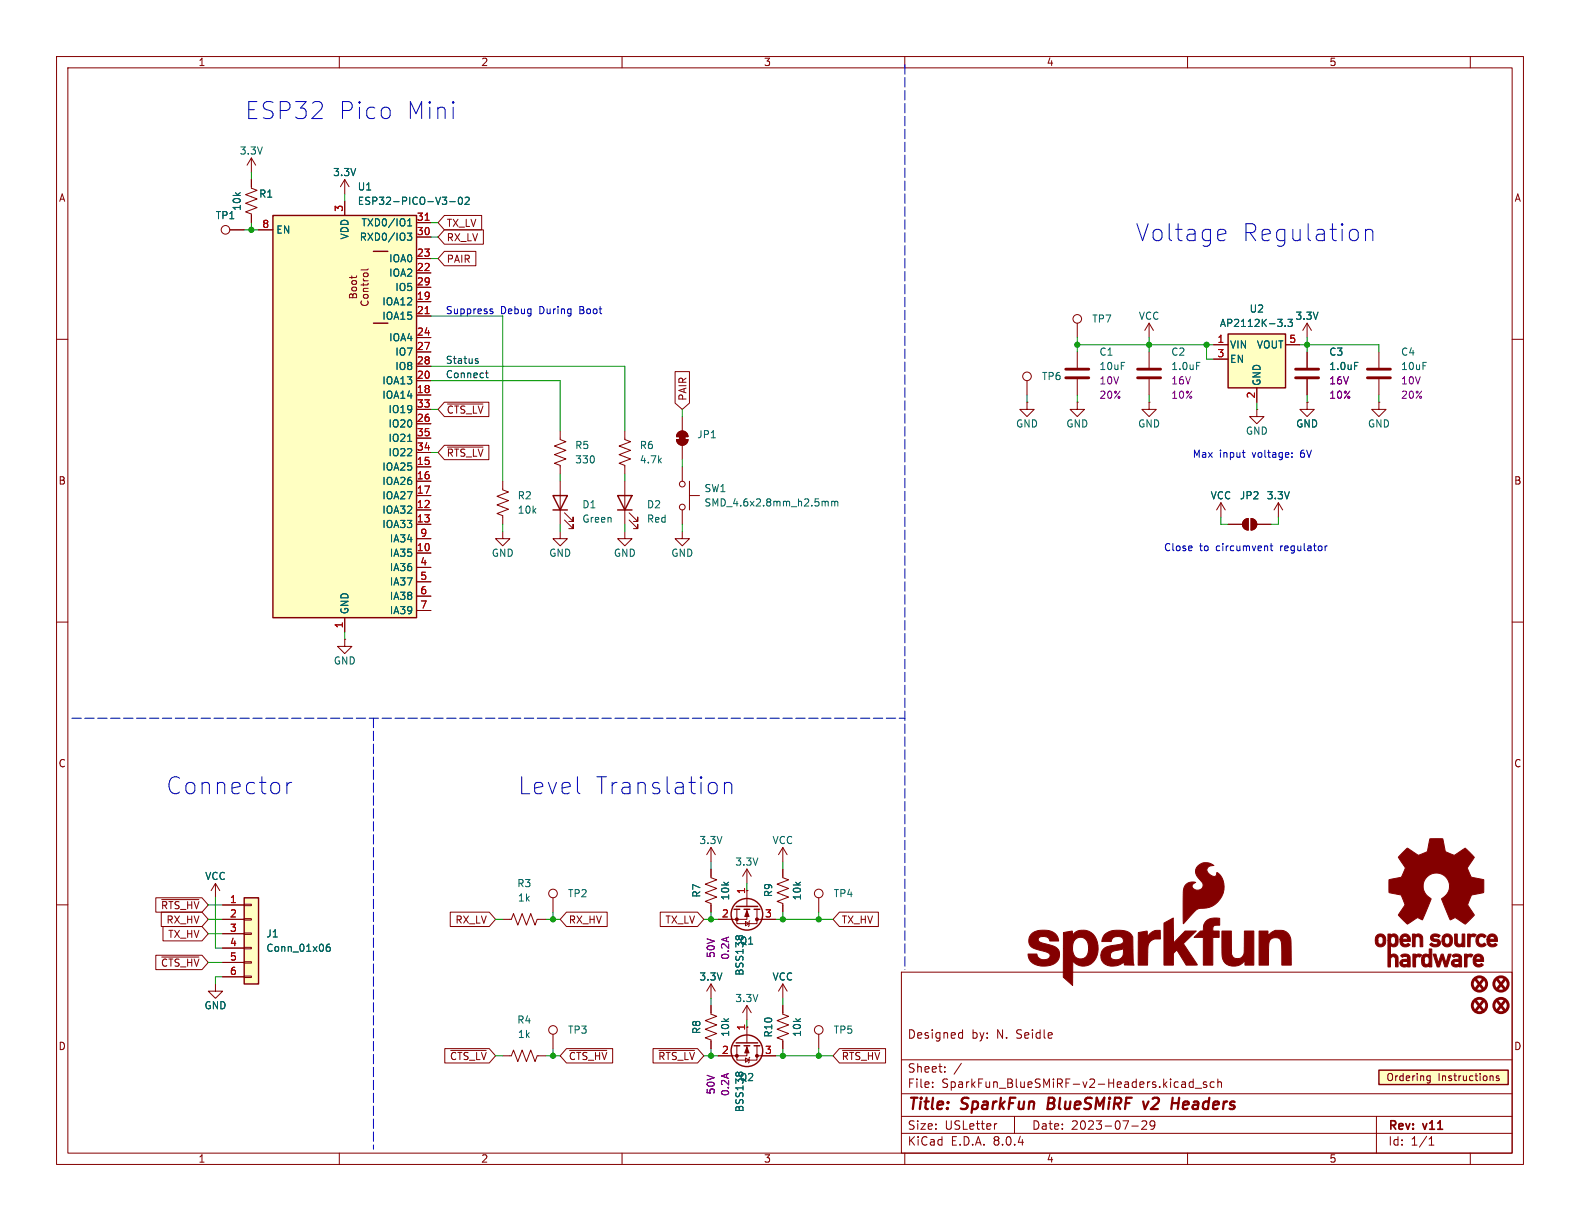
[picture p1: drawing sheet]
<svg xmlns="http://www.w3.org/2000/svg" width="279mm" height="216mm" viewBox="0 0 279 216" stroke-linecap="round" stroke-linejoin="round" font-family="sans-serif">
<g fill="none" stroke="#840000" stroke-width=".18">
<path d="M10 10h259.4v195.9h-259.4zM12 12h255.4v191.9h-255.4zM60 10v2M110 10v2M160 10v2M210 10v2M260 10v2M10 60h2M203.2 57.2l-.8 1.2M203.2 57.2v2.5M203.2 57.2l.8 1.2M231.1 57.2l-.7 1.2"/>
<path d="M231.1 57.2v2.5M231.1 57.2l.8 1.2M267.4 60h2M99.1 76.2v1.5l1 .4-2.1 .8 2.1 .7-2.1 .8 2.1 .8-2.1 .7 1.1 .4v1.5M110.5 76.2v1.5l1 .4-2 .8 2 .7-2 .8 2 .8-2 .7 1 .4v1.5M181.6 71.1v1.3h1.3l-1.3 1.3-1.3-1.3h1.3M181.6 71.1h.1M222.2 72.4v1.3h1.3l-1.3 1.2-1.2-1.2h1.2M222.2 72.4h.1M231.1 62.2v2.8M231.1 67.1v2.8M243.8 71.1v1.3h1.3l-1.3 1.3-1.2-1.3h1.2"/>
<path d="M243.8 71.1h.1M243.8 62.2v2.8M243.8 67.1v2.8M88.9 85.1v1.5l1 .4-2 .8 2 .7-2 .8 2 .7-2 .8 1 .4v1.5M88.9 94v1.3h1.3l-1.3 1.2-1.3-1.2h1.3M99.1 94v1.3h1.2l-1.2 1.2-1.3-1.2h1.3M99.1 85.1v7.6M99.8 91.9l1.5 1.6v-.8v.8h-.7M99.8 90.7l1.5 1.5v-.8v.8h-.7M110.5 94v1.3h1.3l-1.3 1.2-1.3-1.2h1.3M110.5 85.1v7.6M111.3 91.9l1.5 1.6v-.8v.8h-.8"/>
<path d="M111.3 90.7l1.5 1.5v-.8v.8h-.8M120.6 94v1.3h1.3l-1.3 1.2-1.2-1.2h1.2M10 110h2M267.4 110h2M10 160h2M38.1 156.2l-.8 1.3M38.1 156.2v2.6M38.1 156.2l.8 1.3M267.4 160h2M159.4 171.9h108v32h-108zM97.8 182.9v2.5M159.4 197.4h108"/>
<path d="M159.4 193.4h108M159.4 187.4h108M164.9 192.1v.2M164.9 191.4v.1M167.1 189.4v.2M167.1 188.7v.1M169.8 182.6l.4 .1M170 188l-1.3 1.9M170.2 182.1v1.5M170.2 183.5l-.4 .1M176.3 198.7l-.3 .1M179.4 197.4v3"/>
<path d="M200.1 199.1h1.2M201.9 198.3l.6-.1 .2 .1 .1 .3-.9 1.1h.9M204.2 198.8l-.3 .3h-.3l-.2-.3 .1-.5 .4-.1 .2 .1a.99 .99 0 0 1-.3 1.4h-.3M209.1 191.3h.3l.2 .2v.8M209.6 192.2l-.5 .1M209.6 191.6l-.5 .1M211 191.4l-.4-.1-.3 .3v.4l.1 .2h.6M211 190.8v1.5M211.4 192.4h1.1M213.4 191.4l-.4-.1-.2 .2 .1 .2 .5 .2v.3h-.6M214.7 191.4l-.4-.1-.3 .3v.4l.1 .2h.6M215.4 191.4l.2-.1 .3 .1 .1 .9"/>
<path d="M215.4 190.8v1.5M243.4 197.4v6.5M60 203.9v2M110 203.9v2M159.4 200.4h108M160 203.9v2M210 203.9v2M252.7 202.5h.9M252.7 201.4l.4-.4v1.5M260 203.9v2"/>
<circle cx="97.8" cy="182.1" r=".76"/>
</g>
<path d="M185.5 194.1l-.3 2h.8M202.2 194.8l.3 1.3 .6-1.3M207.3 195.1h1.1M208.5 194.1l-.2 2" fill="none" stroke="#840000" stroke-width=".4"/>
<path d="M229.1 66.8h4.1M229.1 65.3h4.1M241.8 66.8h4.1M241.8 65.3h4.1" fill="none" stroke="#840000" stroke-width=".51"/>
<path d="M97.8 87.6h2.5l-1.2 2.6zM97.8 90.2h2.5M109.2 87.6h2.6l-1.3 2.6zM109.2 90.2h2.6" fill="none" stroke="#840000" stroke-width=".25"/>
<path d="M239.5 64.1h.6" fill="none" stroke="#006464" stroke-width=".18"/>
<path d="M43.2 158.8h2.5v15.2h-2.5z" fill="#ffffc2"/>
<g fill="none" stroke="#840000" stroke-width=".18">
<path d="M43.2 159.9h1.2v.2h-1.2zM38.1 174v1.3h1.3l-1.3 1.2-1.3-1.2h1.3M39.4 160h3.8M39.4 162.6h3.8M39.4 165.1h3.8M39.4 167.6h3.8M39.4 170.2h3.8M39.4 172.7h3.8M43.2 172.6h1.2v.2h-1.2zM43.2 170.1h1.2v.2h-1.2zM43.2 167.5h1.2v.3h-1.2zM43.2 165h1.2v.2h-1.2z"/>
<path d="M43.2 162.4h1.2v.3h-1.2z"/>
</g>
<path d="M43.2 158.8h2.5v15.2h-2.5z" fill="none" stroke="#840000" stroke-width=".25"/>
<path d="M58.3 166.9l-.4 .1a.86 .86 0 0 0 0 1.2l.4-.1 .1-.4-.2-.3-.4 .1-.1 .2" fill="none" stroke="#006464" stroke-width=".18"/>
<path d="M48.3 38.1h25.4v71.1h-25.4z" fill="#ffffc2"/>
<path d="M48.3 38.1h25.4v71.1h-25.4zM66 57.2h2.6M66 44.5h2.6" fill="none" stroke="#840000" stroke-width=".25"/>
<g fill="none" stroke="#840000" stroke-width=".18">
<path d="M44.4 31.8v1.5l1.1 .4-2.1 .7 2.1 .8-2.1 .7 2.1 .8-2.1 .8 1 .3v1.6M61 35.6v2.5M73.7 39.4h2.5M40.6 40.6h2.6M45.7 40.6h2.6M61.9 52h.2l.3 .2 .2-.3 .3 .1 .2 .6h-1.3zM62.2 48.8v.5M62.3 50.9l.5-.1 .2 .1 .1 .3-.3 .2h-.3l-.3-.2zM62.3 49.7l.5-.1 .2 .1 .1 .3-.3 .3h-.3l-.3-.3zM62.4 52.2v.4M63.1 48.8l-.2 .3h-1.1M64 53.2a.6 .6 0 0 0 .4 .9 .6 .6 0 0 0 .7-.6l-.1-.3"/>
<path d="M64.3 49.3l.2 .4M64.3 50.1v.5M64.3 51.5h.8M64.3 49.7h.8M64.4 52.1h.6l.1 .2-.1 .3-.1 .1h-.5l-.1-.2zM64.4 48.3h.6l.1 .2-.1 .3-.1 .1h-.5l-.1-.2zM65.1 51h-.8v.3l.1 .2M65.1 50.1l-.2 .3h-1.1M65.1 47.5l-.2 .2h-1.1M73.7 48.3h2.5M73.7 53.3h2.5M73.7 55.9h2.5"/>
<path d="M73.7 45.7h2.5M73.7 59.7h2.5M73.7 50.8h2.5M73.7 41.9h2.5M190.5 57.2v2.5M73.7 69.9h2.5M73.7 67.3h2.5M73.7 74.9h2.5M73.7 62.2h2.5M73.7 64.8h2.5M73.7 72.4h2.5M73.7 77.5h2.5"/>
<path d="M119.6 77.7h2.1a1.02 1.02 0 0 1-1.1 1 1.02 1.02 0 0 1-1-1zM119.9 76.5a1.02 1.02 0 0 1 1.1-.2 1.02 1.02 0 0 1 .7 .9h-2.1zM120.6 73.7v2.5M120.6 78.7v2.6M181.6 67.3v2.6M203.2 62.2v2.8M203.2 67.1v2.8M231.1 71.1v1.3h1.3l-1.3 1.3-1.2-1.3h1.2M231.1 71.1h.1M73.7 97.8h2.5M73.7 90.2h2.5M73.7 92.7h2.5"/>
<path d="M73.7 82.6h2.5M73.7 85.1h2.5M73.7 87.6h2.5M73.7 80h2.5M73.7 95.3h2.5M120.6 82.6v2.5M120.6 90.2v2.5M121.9 87.6h1.8M121.9 85.1v5.1M61 109.2v2.6M73.7 100.3h2.5M73.7 102.9h2.5"/>
<path d="M73.7 105.4h2.5M73.7 108h2.5"/>
<circle cx="39.9" cy="40.6" r=".76"/>
<circle cx="190.5" cy="56.4" r=".76"/>
<circle cx="181.6" cy="66.5" r=".76"/>
<circle cx="120.7" cy="89.7" r=".51"/>
<circle cx="120.7" cy="85.6" r=".51"/>
</g>
<path d="M75.2 39h.7M75.2 55.5h.7" fill="none" stroke="#a90000" stroke-width=".18"/>
<g fill="none" stroke="#006464" stroke-width=".18">
<path d="M72.1 39.9h.7M72.1 39l.3-.3v1.2M79.5 35.7h1M81.2 35l.1-.1a.68 .68 0 0 1 .5 .6 .68 .68 0 0 1-.5 .6l-.1-.1-.2-.3zM82.3 35l.4-.1 .3 .3-.8 .9h.8M72 41.2h.8l-.4 .5 .3 .1v.6l-.1 .1-.5-.1M72.1 78h.7M211.6 64.1h.6M146 88.7h.4l.1 .8M147.1 88.8l.3-.2 .2 .2M147.1 88.6v.9M147.6 88.8l.2-.2 .3 .1 .1 .8"/>
<path d="M147.6 88.8v.7"/>
</g>
<g fill="#840000" stroke="#840000" stroke-width=".18">
<path d="M213.2 163a2.63 2.63 0 0 1 2.5-.6v1.2h-.4a.61 .61 0 0 0-.7 .1 .61 .61 0 0 0-.1 .6v.3h1.1v1.2h-1.1v4.9h-1.7v-4.9h-1.6l1.1-1.2h.5l.1-1.1z"/>
<path d="M205.8 163.2l1.7-.9v4.4l2.1-2.1h1.9l-2.2 2.3 2.4 3.7-1.9 .1-1.7-2.7-.6 .6v2.1h-1.7z"/>
<path d="M201.3 164.9l1.5-.3 .1 1.1a2.13 2.13 0 0 1 2.3-1.2v1.5h-.5a1.6 1.6 0 0 0-1.7 2l-.1 2.7h-1.6z"/>
<path d="M216.1 164.6h1.6l.1 4.1a1.18 1.18 0 0 0 1.4 .8 1.18 1.18 0 0 0 .8-1.5l.1-3.4h1.6v6.1h-1.6v-.9a2.34 2.34 0 0 1-3.7 .2l-.3-1z"/>
<path d="M222.7 164.6h1.5v.9a2.42 2.42 0 0 1 2.7-1 2.32 2.32 0 0 1 1.4 2.7v3.5h-1.6v-3.2a1.42 1.42 0 0 0-.8-1.7 1.22 1.22 0 0 0-1.6 1.4v3.5h-1.6z"/>
<path d="M188.1 164.9l1.5-.3v.8a2.5 2.5 0 0 1 2.6-.8 2.5 2.5 0 0 1 1.8 2 3.1 3.1 0 0 1-2.2 4.2 2.38 2.38 0 0 1-2.1-.9v4.4l-1.7-1.5v-5.1h1.7a1.53 1.53 0 0 0 1.8 1.8 2.11 2.11 0 0 0 .9-2.7 1.39 1.39 0 0 0-1.7-1 1.39 1.39 0 0 0-1 1.6v.3h-1.7z"/>
<path d="M182.3 165.3a3.7 3.7 0 0 1 4.4-.2l.4 .7 .1 .6h-1.6a1.16 1.16 0 0 0-1.7-.7 .55 .55 0 0 0-.3 .6 .55 .55 0 0 0 .6 .4l1 .3a2.36 2.36 0 0 1 2.1 1.4 2.05 2.05 0 0 1-2.1 2.4 3.4 3.4 0 0 1-3.1-1.1l-.3-1h1.6a1.25 1.25 0 0 0 1 1 1.25 1.25 0 0 0 1.3-.7 .74 .74 0 0 0-.8-.7l-.4-.1a3.1 3.1 0 0 1-2.5-1.2l-.1-.9z"/>
<path d="M195.5 165.1a4.1 4.1 0 0 1 4.3-.1l.5 .7 .1 4.1 .1 .9-1.7-.1-.1-.5a2.79 2.79 0 0 1-3.8-.1l-.2-.5v-.6h1.6a.98 .98 0 0 0 1.5 .8 1.57 1.57 0 0 0 .8-1.9l-.6 .2a1.89 1.89 0 0 0-1.6 .6l-.1 .3h-1.6a1.79 1.79 0 0 1 1.9-1.7l.6-.1a1.43 1.43 0 0 0 1.5-.6 .79 .79 0 0 0-1-.9 .96 .96 0 0 0-1.2 .9h-1.7l.3-.8z"/>
<path d="M211.9 153.1a2.13 2.13 0 0 1 2.8-.1 .91 .91 0 0 0-1.3 1 1.28 1.28 0 0 0 1.7 .8l.1-.4a.78 .78 0 0 1 .7 .5 3.9 3.9 0 0 1-.1 4.1 3.9 3.9 0 0 1-3.7 1.6 8.1 8.1 0 0 0-2.5 2.4l-.3 .3-.1-4.2a4.1 4.1 0 0 1 .5-2.7 1.84 1.84 0 0 1 1.7-.4 .68 .68 0 0 0-.6 .8 .68 .68 0 0 0 .8 .6 .93 .93 0 0 0 1.1-.5 .93 .93 0 0 0-.4-1.2 1.79 1.79 0 0 1-.4-2.6z"/>
<path d="M120.1 77h1.1v1h-1.1z"/>
<path d="M119.6 77.7h2.1a1.02 1.02 0 0 1-1.1 1 1.02 1.02 0 0 1-1-1z"/>
<path d="M119.9 76.5a1.02 1.02 0 0 1 1.1-.2 1.02 1.02 0 0 1 .7 .9h-2.1z"/>
</g>
<path d="M201.2 66.8h4M201.2 65.3h4" fill="none" stroke="#840000" stroke-width=".51"/>
<path d="M217.2 59.1h10.1v9.5h-10.1z" fill="#ffffc2"/>
<path d="M217.2 59.1h10.1v9.5h-10.1z" fill="none" stroke="#840000" stroke-width=".25"/>
<g fill="none" stroke="#840000" stroke-width=".18">
<path d="M61 31.8l-.8 1.2M61 31.8v2.5M61 31.8l.7 1.2M203.2 71.1v1.3h1.3l-1.3 1.3-1.3-1.3h1.3M203.2 71.1h.1M214.6 61h2.6M214.6 63.5h2.6M222.2 68.6v2.5M227.3 61h2.6M215.9 88.9l-.8 1.3M215.9 88.9v2.5M215.9 88.9l.8 1.3"/>
<path d="M217.2 92.7h2.5M220 92l.7-.3v2a1.02 1.02 0 0 1-.9-.6 1.02 1.02 0 0 1 .2-1.1zM221.2 91.7a1.02 1.02 0 0 1 1 1 1.02 1.02 0 0 1-1 1zM222.2 92.7h2.6M226.1 88.9l-.8 1.3M226.1 88.9v2.5M226.1 88.9l.7 1.3"/>
</g>
<path d="M225.9 56.5h.8l-.4 .4M226.7 57.1v.5M227.3 57.6v.1M227.8 56.5h.7l-.4 .4 .4 .2M228.5 57.2l-.1 .5h-.5l-.1-.1" fill="none" stroke="#006464" stroke-width=".18"/>
<g fill="#840000" stroke="#840000" stroke-width=".18">
<path d="M220 92l.7-.3v2a1.02 1.02 0 0 1-.9-.6 1.02 1.02 0 0 1 .2-1.1z"/>
<path d="M221.2 91.7a1.02 1.02 0 0 1 1 1 1.02 1.02 0 0 1-1 1z"/>
<path d="M259.5 165.2h.5v.2l.4-.3 .4 .1 .3 .1-.2 .2a.27 .27 0 0 1-.5 .1l-.4 .2v1.6h-.5z"/>
<path d="M259 168.7h.4v.3a.69 .69 0 0 1 1-.1 .66 .66 0 0 1-.8 .3l-.2 .4v1.4h-.4z"/>
<path d="M249.9 168.7h.4v.2a.78 .78 0 0 1 1.1 0l-.3 .4a.53 .53 0 0 0-.7 0 .53 .53 0 0 0-.1 .7v1h-.4z"/>
<path d="M257.2 165.2h.5v.9a.52 .52 0 0 0 .1 .7 .52 .52 0 0 0 .7 0l.1-1.6h.4v2.2h-.4v-.2l-.3 .2a.79 .79 0 0 1-1.1-.5z"/>
<path d="M249.8 165.2h.4v.2a.84 .84 0 0 1 1.1-.1 .84 .84 0 0 1 .3 1v1.1h-.5v-1.1a.48 .48 0 0 0-.4-.7 .48 .48 0 0 0-.4 .7l-.1 1.1h-.4z"/>
<path d="M260.8 168.9a.98 .98 0 0 1 1.2 0 .98 .98 0 0 1 .4 1.1h-1.5a.58 .58 0 0 0 .4 .6 .58 .58 0 0 0 .7-.2l.3 .2a1.05 1.05 0 0 1-1.3 .3 1.05 1.05 0 0 1-.5-1.3h1.4a.47 .47 0 0 0-.5-.5 .47 .47 0 0 0-.5 .5h-.4z"/>
<path d="M247.8 165.4a.92 .92 0 0 1 1.1-.2 .92 .92 0 0 1 .5 .9v.4h-1.4a.65 .65 0 0 0 .4 .5 .65 .65 0 0 0 .7-.2l.3 .3a1.05 1.05 0 0 1-1.4 .2 1.05 1.05 0 0 1-.4-1.2h1.3a.47 .47 0 0 0-.4-.5 .47 .47 0 0 0-.5 .5h-.4z"/>
<path d="M252.7 167.8h.5v3.2h-.5v-.2a.84 .84 0 0 1-1 0 .84 .84 0 0 1-.3-1h.5a.48 .48 0 0 0 .4 .7 .48 .48 0 0 0 .4-.7 .48 .48 0 0 0-.4-.7 .48 .48 0 0 0-.4 .7h-.5a.83 .83 0 0 1 .3-1 .83 .83 0 0 1 1 .1z"/>
<path d="M255.3 165.3a.98 .98 0 0 1 1.2 0 .98 .98 0 0 1 .3 1.2 .92 .92 0 0 1-.9 .9 .92 .92 0 0 1-.9-1h.5a.49 .49 0 0 0 .5 .6 .49 .49 0 0 0 .4-.7 .49 .49 0 0 0-.4-.7 .49 .49 0 0 0-.5 .6v.2h-.5l.1-.7z"/>
<path d="M261.3 165.4a1.05 1.05 0 0 1 1.5 .1l-.3 .3a.63 .63 0 0 0-.9-.1 .63 .63 0 0 0-.1 .9 .57 .57 0 0 0 1 .1l.3 .3a1.04 1.04 0 0 1-1.4 .2 1.04 1.04 0 0 1-.4-1.3z"/>
<path d="M263.3 165.3a.99 .99 0 0 1 1.2 0 .99 .99 0 0 1 .3 1.2h-1.4a.64 .64 0 0 0 1.1 .3v.1a.27 .27 0 0 1 .2 .3 .27 .27 0 0 1-.4 .2 1.03 1.03 0 0 1-1.1-.2 1.03 1.03 0 0 1-.3-1.1h1.4a.47 .47 0 0 0-.4-.5 .47 .47 0 0 0-.5 .5h-.5z"/>
<path d="M243.5 165.4a.97 .97 0 0 1 1.2-.1 .97 .97 0 0 1 .3 1.1 .94 .94 0 0 1-1 1 .94 .94 0 0 1-.8-1.1h.5a.5 .5 0 0 0 .4 .7 .5 .5 0 0 0 .5-.7 .49 .49 0 0 0-.5-.7 .49 .49 0 0 0-.4 .7h-.5v-.5z"/>
<path d="M253.2 165.3l.3-.1h.5l.7 .2-.3 .4-.2-.1a.52 .52 0 0 0-.8 .1l.1 .2a1.01 1.01 0 0 1 1.2 .7 1.03 1.03 0 0 1-1.6 .5l-.3-.2 .3-.3a.69 .69 0 0 0 1.2 0l-.4-.2a.73 .73 0 0 1-.8-.3 .73 .73 0 0 1 .1-.9z"/>
<path d="M256.8 169a.97 .97 0 0 1 1.3-.3 .97 .97 0 0 1 .4 1.3v1h-.5v-.2a.81 .81 0 0 1-1.3-.5h.4a.48 .48 0 0 0 .6 .3 .48 .48 0 0 0 .3-.6h-.7l-.2 .3h-.4a.78 .78 0 0 1 .9-.7h.4a.48 .48 0 0 0-.3-.5 .48 .48 0 0 0-.6 .2z"/>
<path d="M247.7 169a.99 .99 0 0 1 1.3-.2 .99 .99 0 0 1 .4 1.2v1h-.5v-.2l-.3 .2a.78 .78 0 0 1-1-.8h.4a.47 .47 0 0 0 .6 .3 .47 .47 0 0 0 .3-.5 .76 .76 0 0 0-.9 .2h-.4a.77 .77 0 0 1 .9-.6h.4a.48 .48 0 0 0-.3-.5 .48 .48 0 0 0-.6 .2z"/>
<path d="M253.4 168.7h.5l.4 1.5 .4-1a.37 .37 0 0 1 .1-.4 .37 .37 0 0 1 .4-.1l.5 1.5 .4-1.5h.5l-.7 2.3h-.4l-.5-1.6-.3 1.1a.39 .39 0 0 1-.1 .4 .39 .39 0 0 1-.4 .1z"/>
<path d="M245.4 165.2h.5v.2a.81 .81 0 0 1 1-.2 .81 .81 0 0 1 .3 1v.1a.82 .82 0 0 1-.3 1 .82 .82 0 0 1-1-.1v1.7a.81 .81 0 0 1 1-.1 .81 .81 0 0 1 .3 1v1.2h-.4v-1.2a.47 .47 0 0 0-.4-.7 .47 .47 0 0 0-.5 .7v1.2h-.5v-4.7h.5a.47 .47 0 0 0 .4 .7 .47 .47 0 0 0 .5-.6 .49 .49 0 0 0-.2-.7 .49 .49 0 0 0-.6 .1l-.1 .5h-.5z"/>
<path d="M248.4 150.4l.5-.4 1.5 1a.58 .58 0 0 0 1 0l.6-.3a.61 .61 0 0 0 .5-.8l.4-1.6h2.1h.1l.4 1.8a.58 .58 0 0 0 .6 .7l.7 .3a.58 .58 0 0 0 .9-.2l1.4-.9 1.6 1.6-1.2 1.9 .6 1.6 2.3 .5v1.8a.36 .36 0 0 1 0 .4 .36 .36 0 0 1-.5 .1l-1.7 .4-.5 1.2a.62 .62 0 0 0 .2 1l.8 1.3-1.5 1.6-1.6-1a.52 .52 0 0 0-.8 .1l-.2 .1a.35 .35 0 0 1-.4-.4l-1.3-3.3a2.36 2.36 0 0 0 1.3-3 2.36 2.36 0 0 0-3-1.4 2.36 2.36 0 0 0-1.4 3l.4 .7 .5 .5a.38 .38 0 0 1 .4 .2 .38 .38 0 0 1-.2 .5l-1.4 3.2-.8-.3-1.8 1.1-1.5-1.4a.3 .3 0 0 1-.1-.3 .3 .3 0 0 1 .2-.3l.9-1.4-.4-1.3a.6 .6 0 0 0-.8-.6l-1.6-.3v-2.2l2.2-.5 .5-1.2a.48 .48 0 0 0 0-.7l-1-1.6z"/>
</g>
<path d="M243.8 189.2h22.9v2.6h-22.9z" fill="#ffffc2"/>
<g fill="none" stroke="#840000" stroke-width=".25">
<path d="M129.8 160.8h1M130.2 160.3h3.8M131.6 160.8h1M133.3 160.8h1.1M129.8 184.9h1M130.2 184.4h3.8M131.6 184.9h1M133.3 184.9h1.1M243.8 189.2h22.9v2.6h-22.9z"/>
<circle cx="132.1" cy="161.7" r="2.79"/>
<circle cx="132.1" cy="185.8" r="2.79"/>
</g>
<g fill="none" stroke="#840000" stroke-width=".18">
<path d="M44.4 27.9l-.7 1.3M44.4 27.9v2.6M44.4 31.8v1.2M44.4 38.1v1.3M44.4 27.9l.8 1.3M61 35.6v2.5M73.7 39.4h2.5M78.6 38.1h6.6v2.5h-6.6l-1.1-1.2zM40.6 40.6h2.6M45.7 40.6h2.6M73.7 53.3h2.5M73.7 55.9h2.5"/>
<path d="M73.7 48.3h2.5M73.7 45.7h2.5M73.7 59.7h2.5M73.7 50.8h2.5M73.7 41.9h2.5M78.6 40.6h6.9v2.6h-6.9l-1.1-1.3zM78.6 44.4h5.5v2.6h-5.5l-1.1-1.3zM73.7 69.9h2.5M73.7 67.3h2.5M73.7 74.9h2.5M73.7 62.2h2.5M73.7 64.8h2.5"/>
<path d="M73.7 72.4h2.5M73.7 77.5h2.5M78.6 71.1h7.8v2.6h-7.8l-1.1-1.3zM78.6 78.7h7.8v2.6h-7.8l-1.1-1.3zM79.1 71.4h6.3M79.1 79.1h6.3M119.4 65.7h2.5v5.6l-1.3 1.1-1.2-1.1zM190.5 71.1v1.3h1.3l-1.3 1.3-1.3-1.3h1.3M190.5 71.1h.1M190.5 62.2v2.8M190.5 67.1v2.8M214.6 61h2.6"/>
<path d="M214.6 63.5h2.6M222.2 68.6v2.5M227.3 61h2.6M231.1 71.1h.1M231.1 62.2v2.8M231.1 67.1v2.8M73.7 92.7h2.5M73.7 97.8h2.5M73.7 90.2h2.5M73.7 82.6h2.5M73.7 85.1h2.5M73.7 87.6h2.5"/>
<path d="M73.7 80h2.5M73.7 95.3h2.5M217.2 92.7h2.5M222.2 92.7h2.6M61 113v1.3h1.2l-1.2 1.3-1.3-1.3h1.3M61 113h.1M61 109.2v2.6M73.7 100.3h2.5M73.7 102.9h2.5M73.7 105.4h2.5M73.7 108h2.5M27.6 158.7h8.1l1.1 1.3-1.1 1.3h-8.1z"/>
<path d="M28.6 159.1h6.6M97.8 158.8v2.5M125.7 153.7v1.5l1 .4-2 .7 2 .8-2 .8 2 .7-2 .8 1 .4v1.5M125.7 149.9v2.5M125.7 149.9l-.7 1.2M125.7 149.9l.8 1.2M132.1 153.7l-.8 1.2M132.1 153.7v2.5M132.1 157.5v2.8M132.1 153.7l.7 1.2M138.4 153.7v1.5l1 .4-2 .7 2 .8-2 .8 2 .7-2 .8 1 .4v1.5M138.4 149.9v2.5"/>
<path d="M138.4 149.9l-.7 1.2M138.4 149.9l.8 1.2M144.8 158.8v2.5M27.6 168.9h8.1l1.1 1.3-1.1 1.3h-8.1zM28.5 161.3h7.2l1.1 1.3-1.1 1.2h-7.2zM28.6 169.2h6.6M28.8 163.8h6.9l1.1 1.3-1.1 1.3h-6.9zM39.4 162.6h3.8M39.4 160h3.8M39.4 165.1h3.8M39.4 167.6h3.8M39.4 170.2h3.8"/>
<path d="M39.4 172.7h3.8M79.6 161.3h6.9l1.1 1.3-1.1 1.2h-6.9zM88.9 162.6h1.5l.4-1.1 .8 2.1 .7-2.1 .8 2.1 .8-2.1 .7 2.1 .4-1h1.5M100.2 161.3h7.2v2.5h-7.2l-1.1-1.2zM116.8 161.3h6.5l1.2 1.3-1.2 1.2h-6.5zM125.7 177.8v1.5l1 .4-2 .8 2 .7-2 .8 2 .8-2 .7 1 .4v1.5M125.7 174v2.5M125.7 174l-.7 1.3M125.7 174l.8 1.3M130.3 160.8v2.5h3.6v-2.5M131.8 162.9l.7 .4-.7 .4zM132.1 160.8v1.8h-5.1"/>
<path d="M132.1 177.8v2.5M132.1 177.8l-.8 1.3M132.1 177.8l.7 1.3M132.6 162.8l-.1 .1v.8l-.2 .1M133.9 162.6h3.3M138.4 177.8v1.5l1 .4-2 .8 2 .7-2 .8 2 .8-2 .7 1 .4v1.5M138.4 174v2.5M138.4 174l-.7 1.3M138.4 174l.8 1.3M148.4 161.3h6.9v2.5h-6.9l-1.1-1.2zM78.7 185.4h7.8l1.1 1.3-1.1 1.3h-7.8zM79.7 185.7h6.3"/>
<path d="M88.9 186.7h1.5l.4-1 .8 2 .7-2 .8 2 .8-2 .7 2 .4-1h1.5M100.2 185.4h8.1v2.6h-8.1l-1.1-1.3zM100.7 185.7h6.6M115.5 185.4h7.8l1.2 1.3-1.2 1.3h-7.8zM116.5 185.7h6.3M130.3 184.9v2.6h3.6v-2.6M131.8 187.1l.7 .4-.7 .3zM132.1 184.9v1.8h-5.1M132.1 181.6v2.8M132.6 186.9l-.1 .2v.7l-.2 .2M133.9 186.7h3.3M144.8 182.9v2.5"/>
<path d="M148.4 185.4h8.2v2.6h-8.2l-1.1-1.3zM149 185.7h6.6M252.4 191h.5M252.4 190.3h.5M252.9 190.2v1.1l-.2 .2-.3-.1M263.9 190.2l.1 .2v.7M265.1 190.3l-.3-.1-.2 .2v.2l.5 .1v.3h-.5"/>
<circle cx="97.8" cy="158" r=".76"/>
<circle cx="144.8" cy="158" r=".76"/>
<circle cx="144.8" cy="182.1" r=".76"/>
</g>
<path d="M188.5 66.8h4M188.5 65.3h4" fill="none" stroke="#840000" stroke-width=".51"/>
<g fill="#840000" stroke="#840000" stroke-width=".18">
<path d="M132.1 161l.4 1.1h-.8z"/>
<path d="M132.1 185.2l.4 1h-.8z"/>
<circle cx="130.3" cy="162.6" r=".25"/>
<circle cx="133.9" cy="162.6" r=".25"/>
<circle cx="130.3" cy="186.7" r=".25"/>
<circle cx="133.9" cy="186.7" r=".25"/>
</g>
<g fill="none" stroke="#006464" stroke-width=".18">
<path d="M72.1 39.9h.7M72.1 39l.3-.3v1.2M79.5 35.7h1M81.2 35l.1-.1a.68 .68 0 0 1 .5 .6 .68 .68 0 0 1-.5 .6l-.1-.1-.2-.3zM82.3 35l.4-.1 .3 .3-.8 .9h.8M72 41.2h.8l-.4 .5 .3 .1v.6l-.1 .1-.5-.1M225.9 56.5h.8l-.4 .4M226.7 57.1v.5M227.3 57.6v.1M227.8 56.5h.7l-.4 .4 .4 .2M228.5 57.2l-.1 .5h-.5l-.1-.1M72.1 78h.7"/>
<path d="M239.5 64.1h.6M58.3 166.9l-.4 .1a.86 .86 0 0 0 0 1.2l.4-.1 .1-.4-.2-.3-.4 .1-.1 .2M130.2 165.6l-.1 .1M130.2 189.7l-.1 .1"/>
</g>
<path d="M84.2 63.8l.3 .1 .1 .2-.2 .2h-.2M84.2 63.4l.3 .1M85.9 66h.4M86 65.5v1.1l.3 .2" fill="none" stroke="#0f0f0f" stroke-width=".18"/>
<g fill="none" stroke="#0000c2" stroke-width=".18">
<path d="M86.7 55l.5 .2-.1 .2-.3 .1M86.7 54.7h.4M215.8 40.6h.5l.3 .1 .2 .6-1.5 .3M216.6 42.4l-.3 .2h-.5M241.5 40.8a.75 .75 0 0 1 1.3 .2v1.6M241.5 40.6v2M219.7 80h.5M219.9 80.8l.3 .1M224.6 96.5h.5M224.8 96.1v1.1l.3 .2M228.5 80.7v.2M228.5 80.1v.1"/>
<path d="M234.3 96.5v.9M234.7 96.5l-.4 .3M50.7 138.3v2M51.6 138.3a.77 .77 0 0 0-.9 .6M128.1 138.3v2M128.1 138.6a.75 .75 0 0 1 1.3 .2v1.5"/>
</g>
<path d="M160 11.4v160.1M12.7 127h147.3M66 127v76.2" fill="none" stroke="#0000c2" stroke-width=".18" stroke-dasharray="1.7 .6"/>
<g fill="none" stroke="#009600" stroke-width=".18">
<path d="M44.4 30.5v1.3M44.4 39.4v1.2M61 34.3v1.3M76.2 39.4h1.3M43.2 40.6h2.5M76.2 55.9h12.7v29.2M76.2 41.9h1.3M76.2 45.7h1.3M190.5 59.7v2.5M203.2 59.7v2.5M231.1 59.7v2.5M76.2 67.3h22.9v8.9"/>
<path d="M76.2 64.8h34.3v11.4M76.2 72.4h1.3M120.6 72.4v1.3M181.6 69.9v1.2M190.5 61h24.1M190.5 69.9v1.2M203.2 69.9v1.2M213.4 61v2.5h1.2M222.2 71.1v1.3M229.9 61h13.9v1.2M231.1 69.9v1.2M243.8 69.9v1.2"/>
<path d="M76.2 80h1.3M88.9 92.7v1.3M99.1 83.8v1.3M99.1 92.7v1.3M110.5 83.8v1.3M110.5 92.7v1.3M120.6 81.3v1.3M120.6 92.7v1.3M215.9 91.4v1.3h1.3M226.1 91.4v1.3h-1.3M61 111.8v1.2M38.1 158.8v8.8h1.3"/>
<path d="M125.7 152.4v1.3M132.1 156.2v1.3M138.4 152.4v1.3M36.8 162.6h2.6M36.8 160h2.6M36.8 170.2h2.6M36.8 165.1h2.6M39.4 172.7h-1.3v1.3M87.6 162.6h1.3M96.5 162.6h2.6M97.8 161.3v1.3M124.5 162.6h2.5"/>
<path d="M125.7 161.3v1.3M125.7 176.5v1.3M137.2 162.6h10.1M138.4 161.3v1.3M138.4 176.5v1.3M144.8 161.3v1.3M96.5 186.7h2.6M97.8 185.4v1.3M125.7 185.4v1.3h1.3M132.1 180.3v1.3M137.2 186.7h10.1M138.4 185.4v1.3"/>
<path d="M144.8 185.4v1.3"/>
</g>
<path d="M75.2 39h.7M75.2 55.5h.7" fill="none" stroke="#a90000" stroke-width=".18"/>
<g fill="#009600" stroke="#009600" stroke-width=".18">
<circle cx="213.4" cy="61" r=".46"/>
<circle cx="203.2" cy="61" r=".46"/>
<circle cx="231.1" cy="61" r=".46"/>
<circle cx="190.5" cy="61" r=".46"/>
<circle cx="144.8" cy="162.6" r=".46"/>
<circle cx="138.4" cy="162.6" r=".46"/>
<circle cx="97.8" cy="186.7" r=".46"/>
<circle cx="125.7" cy="186.7" r=".46"/>
<circle cx="97.8" cy="162.6" r=".46"/>
<circle cx="125.7" cy="162.6" r=".46"/>
<circle cx="144.8" cy="186.7" r=".46"/>
<circle cx="138.4" cy="186.7" r=".46"/>
<circle cx="44.4" cy="40.6" r=".46"/>
</g>
<g font-size="4.2" fill="#0000c2">
<text x="43.2" y="21.3">ESP32</text>
<text x="59.6" y="21.3">Pico</text>
<text x="71.5" y="21.3">Mini</text>
<text x="200.7" y="42.9">Voltage</text>
<text x="219.4" y="42.9">Regulation</text>
<text x="29.2" y="140.7">Connector</text>
<text x="91.4" y="140.7">Level</text>
<text x="105" y="140.7">Translation</text>
</g>
<g font-size="3.5" fill="#840000">
<text x="260.1" y="175.7">x x</text>
<text x="260.1" y="179.5">x x</text>
</g>
<g font-size="2.8" fill="#840000">
<text x="160.4" y="196.8">Title:</text>
<text x="170.1" y="196.8">SparkFun</text>
<text x="186.1" y="196.8">BlueSMiRF</text>
<text x="203.8" y="196.8">v2</text>
<text x="209.6" y="196.8">Headers</text>
</g>
<g font-size="2.1" fill="#840000">
<text x="160.4" y="183.9">Designed</text>
<text x="171.8" y="183.9">by:</text>
<text x="176.3" y="183.9">N.</text>
<text x="179.9" y="183.9">Seidle</text>
<text x="160.4" y="189.9">Sheet:</text>
<text x="160.4" y="192.6">File:</text>
<text x="166.5" y="192.6">SparkFun_BlueSMiRF-v2-Headers.kicad_sch</text>
<text x="160.4" y="202.8">KiCad</text>
<text x="160.4" y="200">Size:</text>
<text x="167.1" y="200">USLetter</text>
<text x="168.1" y="202.8">E.D.A.</text>
<text x="175.7" y="202.8">8.0.4</text>
<text x="182.4" y="200">Date:</text>
<text x="189.4" y="200">2023-07-29</text>
<text x="245.4" y="200.2">Rev:</text>
<text x="245.4" y="202.8">Id:</text>
<text x="249.5" y="202.8">1/1</text>
<text x="251.8" y="200.2">v11</text>
</g>
<g font-size="1.8" fill="#840000">
<text x="35" y="11.9">1</text>
<text x="85" y="11.9">2</text>
<text x="135" y="11.9">3</text>
<text x="185" y="11.9">4</text>
<text x="235" y="11.9">5</text>
<text x="10.3" y="35.9">A</text>
<text x="267.7" y="35.9">A</text>
<text x="78.9" y="40.3">TX_LV</text>
<text x="78.9" y="42.9">RX_LV</text>
<text x="78.9" y="46.7">PAIR</text>
<text x="121.6" y="71" transform="rotate(-90 121.6 71)">PAIR</text>
<text x="78.9" y="73.3">~{CTS_LV}</text>
<text x="78.9" y="81">~{RTS_LV}</text>
<text x="10.3" y="85.9">B</text>
<text x="267.7" y="85.9">B</text>
<text x="10.3" y="135.9">C</text>
<text x="267.7" y="135.9">C</text>
<text x="28.4" y="161">~{RTS_HV}</text>
<text x="29.3" y="163.5">RX_HV</text>
<text x="29.6" y="166.1">TX_HV</text>
<text x="80.4" y="163.5">RX_LV</text>
<text x="100.5" y="163.5">RX_HV</text>
<text x="117.6" y="163.5">TX_LV</text>
<text x="148.7" y="163.5">TX_HV</text>
<text x="28.4" y="171.1">~{CTS_HV}</text>
<text x="10.3" y="185.9">D</text>
<text x="267.7" y="185.9">D</text>
<text x="100.5" y="187.6">~{CTS_HV}</text>
<text x="148.7" y="187.6">~{RTS_HV}</text>
<text x="245.1" y="191.4">Ordering</text>
<text x="254.3" y="191.4">Instructions</text>
<text x="35" y="205.8">1</text>
<text x="85" y="205.8">2</text>
<text x="135" y="205.8">3</text>
<text x="185" y="205.8">4</text>
<text x="235" y="205.8">5</text>
</g>
<g font-size="1.8" fill="#006464">
<text x="42.3" y="27.5">3.3V</text>
<text x="45.7" y="35.2">R1</text>
<text x="58.8" y="31.3">3.3V</text>
<text x="63.2" y="33.9">U1</text>
<text x="38.1" y="39">TP1</text>
<text x="42.8" y="37.4" transform="rotate(-90 42.8 37.4)">10k</text>
<text x="48.8" y="41.5">EN</text>
<text x="63.2" y="36.4">ESP32-PICO-V3-02</text>
<text x="63.8" y="40.2">TXD0/IO1</text>
<text x="61.8" y="42.4" transform="rotate(-90 61.8 42.4)">VDD</text>
<text x="63.5" y="42.8">RXD0/IO3</text>
<text x="68.7" y="46.6">IOA0</text>
<text x="68.7" y="49.1">IOA2</text>
<text x="69.8" y="51.7">IO5</text>
<text x="67.5" y="54.2">IOA12</text>
<text x="67.5" y="56.7">IOA15</text>
<text x="193" y="57.3">TP7</text>
<text x="201.3" y="56.7">VCC</text>
<text x="215.6" y="58">AP2112K-3.3</text>
<text x="220.9" y="55.5">U2</text>
<text x="229" y="56.7">3.3V</text>
<text x="68.7" y="60.6">IOA4</text>
<text x="69.8" y="63.1">IO7</text>
<text x="69.8" y="65.6">IO8</text>
<text x="194.3" y="63.1">C1</text>
<text x="194.3" y="65.6">10uF</text>
<text x="207" y="63.1">C2</text>
<text x="207" y="65.6">1.0uF</text>
<text x="217.4" y="61.8">VIN</text>
<text x="217.4" y="64.4">EN</text>
<text x="222.2" y="61.8">VOUT</text>
<text x="235" y="63.1">C3</text>
<text x="235" y="65.6">1.0uF</text>
<text x="247.7" y="63.1">C4</text>
<text x="247.7" y="65.6">10uF</text>
<text x="67.5" y="70.7">IOA14</text>
<text x="67.5" y="68.2">IOA13</text>
<text x="184.2" y="67.4">TP6</text>
<text x="223.1" y="68.3" transform="rotate(-90 223.1 68.3)">GND</text>
<text x="68.6" y="75.8">IO20</text>
<text x="68.6" y="73.3">IO19</text>
<text x="123.2" y="77.7">JP1</text>
<text x="179.6" y="75.8">GND</text>
<text x="188.5" y="75.8">GND</text>
<text x="201.2" y="75.8">GND</text>
<text x="220.2" y="77.1">GND</text>
<text x="229.1" y="75.8">GND</text>
<text x="241.8" y="75.8">GND</text>
<text x="67.5" y="83.4">IOA25</text>
<text x="68.6" y="80.9">IO22</text>
<text x="68.6" y="78.3">IO21</text>
<text x="101.6" y="79.6">R5</text>
<text x="101.6" y="82.1">330</text>
<text x="113" y="79.6">R6</text>
<text x="113" y="82.1">4.7k</text>
<text x="67.5" y="86">IOA26</text>
<text x="67.5" y="88.5">IOA27</text>
<text x="91.4" y="88.5">R2</text>
<text x="124.5" y="87.2">SW1</text>
<text x="124.5" y="89.8">SMD_4.6x2.8mm_h2.5mm</text>
<text x="214" y="88.5">VCC</text>
<text x="219.2" y="88.5">JP2</text>
<text x="223.9" y="88.5">3.3V</text>
<text x="67.5" y="91">IOA32</text>
<text x="67.5" y="93.6">IOA33</text>
<text x="91.4" y="91">10k</text>
<text x="102.9" y="90.1">D1</text>
<text x="102.9" y="92.6">Green</text>
<text x="114.3" y="90.1">D2</text>
<text x="114.3" y="92.6">Red</text>
<text x="68.8" y="98.7">IA35</text>
<text x="68.8" y="101.2">IA36</text>
<text x="68.8" y="96.1">IA34</text>
<text x="86.9" y="98.7">GND</text>
<text x="97" y="98.7">GND</text>
<text x="108.5" y="98.7">GND</text>
<text x="118.6" y="98.7">GND</text>
<text x="68.8" y="103.7">IA37</text>
<text x="68.8" y="106.3">IA38</text>
<text x="61.8" y="108.7" transform="rotate(-90 61.8 108.7)">GND</text>
<text x="68.8" y="108.8">IA39</text>
<text x="58.9" y="117.7">GND</text>
<text x="123.6" y="149.5">3.3V</text>
<text x="136.5" y="149.5">VCC</text>
<text x="36.2" y="155.8">VCC</text>
<text x="129.9" y="153.3">3.3V</text>
<text x="91.4" y="157.1">R3</text>
<text x="91.5" y="159.6">1k</text>
<text x="100.3" y="158.9">TP2</text>
<text x="124.1" y="158.8" transform="rotate(-90 124.1 158.8)">R7</text>
<text x="129.1" y="159.3" transform="rotate(-90 129.1 159.3)">10k</text>
<text x="136.8" y="158.7" transform="rotate(-90 136.8 158.7)">R9</text>
<text x="141.8" y="159.3" transform="rotate(-90 141.8 159.3)">10k</text>
<text x="147.3" y="158.9">TP4</text>
<text x="47" y="166">J1</text>
<text x="130.7" y="167.2">Q1</text>
<text x="47" y="168.5">Conn_01x06</text>
<text x="123.6" y="173.6">3.3V</text>
<text x="131.7" y="172.6" transform="rotate(-90 131.7 172.6)">BSS138</text>
<text x="136.5" y="173.6">VCC</text>
<text x="36.1" y="178.7">GND</text>
<text x="129.9" y="177.4">3.3V</text>
<text x="91.4" y="181.2">R4</text>
<text x="91.5" y="183.7">1k</text>
<text x="100.3" y="183">TP3</text>
<text x="124.1" y="183" transform="rotate(-90 124.1 183)">R8</text>
<text x="129.1" y="183.4" transform="rotate(-90 129.1 183.4)">10k</text>
<text x="136.8" y="183.6" transform="rotate(-90 136.8 183.6)">R10</text>
<text x="141.8" y="183.4" transform="rotate(-90 141.8 183.4)">10k</text>
<text x="147.3" y="183">TP5</text>
<text x="130.7" y="191.4">Q2</text>
<text x="131.7" y="196.8" transform="rotate(-90 131.7 196.8)">BSS138</text>
</g>
<g font-size="1.8" fill="#a90000">
<text x="46.3" y="40.4">8</text>
<text x="60.7" y="37.5" transform="rotate(-90 60.7 37.5)">3</text>
<text x="73.6" y="41.7">30</text>
<text x="73.6" y="39.1">31</text>
<text x="73.6" y="45.5">23</text>
<text x="73.6" y="53.1">19</text>
<text x="73.6" y="48">22</text>
<text x="73.6" y="50.5">29</text>
<text x="73.6" y="55.6">21</text>
<text x="73.6" y="59.4">24</text>
<text x="73.6" y="62">27</text>
<text x="73.6" y="64.5">28</text>
<text x="215.2" y="60.7">1</text>
<text x="215.2" y="63.2">3</text>
<text x="227.9" y="60.7">5</text>
<text x="73.6" y="69.6">18</text>
<text x="73.6" y="67.1">20</text>
<text x="222" y="70.6" transform="rotate(-90 222 70.6)">2</text>
<text x="73.6" y="74.7">26</text>
<text x="73.6" y="72.1">33</text>
<text x="73.6" y="77.2">35</text>
<text x="73.6" y="82.3">15</text>
<text x="73.6" y="79.8">34</text>
<text x="73.6" y="89.9">12</text>
<text x="73.6" y="84.8">16</text>
<text x="73.6" y="87.4">17</text>
<text x="73.6" y="92.5">13</text>
<text x="74.2" y="95">9</text>
<text x="73.6" y="97.5">10</text>
<text x="74.2" y="100.1">4</text>
<text x="74.2" y="102.6">5</text>
<text x="74.2" y="105.2">6</text>
<text x="74.2" y="107.7">7</text>
<text x="60.7" y="111.2" transform="rotate(-90 60.7 111.2)">1</text>
<text x="40.6" y="159.8">1</text>
<text x="131.8" y="158.2" transform="rotate(-90 131.8 158.2)">1</text>
<text x="40.6" y="162.3">2</text>
<text x="40.6" y="164.8">3</text>
<text x="40.6" y="167.4">4</text>
<text x="127.6" y="162.3">2</text>
<text x="135.2" y="162.3">3</text>
<text x="40.6" y="169.9">5</text>
<text x="40.6" y="172.5">6</text>
<text x="131.8" y="182.3" transform="rotate(-90 131.8 182.3)">1</text>
<text x="127.6" y="186.4">2</text>
<text x="135.2" y="186.4">3</text>
</g>
<g font-size="1.8" fill="#0000c2">
<text x="78.7" y="55.6">Suppress</text>
<text x="88.5" y="55.6">Debug</text>
<text x="95.5" y="55.6">During</text>
<text x="102.8" y="55.6">Boot</text>
<text x="210.8" y="81">Max</text>
<text x="215.6" y="81">input</text>
<text x="221.6" y="81">voltage:</text>
<text x="230.2" y="81">6V</text>
<text x="205.7" y="97.5">Close</text>
<text x="212.1" y="97.5">to</text>
<text x="215.2" y="97.5">circumvent</text>
<text x="226.7" y="97.5">regulator</text>
</g>
<g font-size="1.8" fill="#0f0f0f">
<text x="78.7" y="64.4">Status</text>
<text x="78.7" y="67">Connect</text>
</g>
<g font-size="1.8" fill="#840084">
<text x="194.3" y="68.2">10V</text>
<text x="194.3" y="70.7">20%</text>
<text x="207" y="68.2">16V</text>
<text x="207" y="70.7">10%</text>
<text x="235" y="68.2">16V</text>
<text x="235" y="70.7">10%</text>
<text x="247.7" y="68.2">10V</text>
<text x="247.7" y="70.7">20%</text>
<text x="126.6" y="169.5" transform="rotate(-90 126.6 169.5)">50V</text>
<text x="129.1" y="169.8" transform="rotate(-90 129.1 169.8)">0.2A</text>
<text x="126.6" y="193.6" transform="rotate(-90 126.6 193.6)">50V</text>
<text x="129.1" y="193.9" transform="rotate(-90 129.1 193.9)">0.2A</text>
</g>
<g font-size="1.8" fill="#009600">
<text x="79.5" y="187.6">~{CTS_LV}</text>
<text x="116.3" y="187.6">~{RTS_LV}</text>
</g>
</svg>
